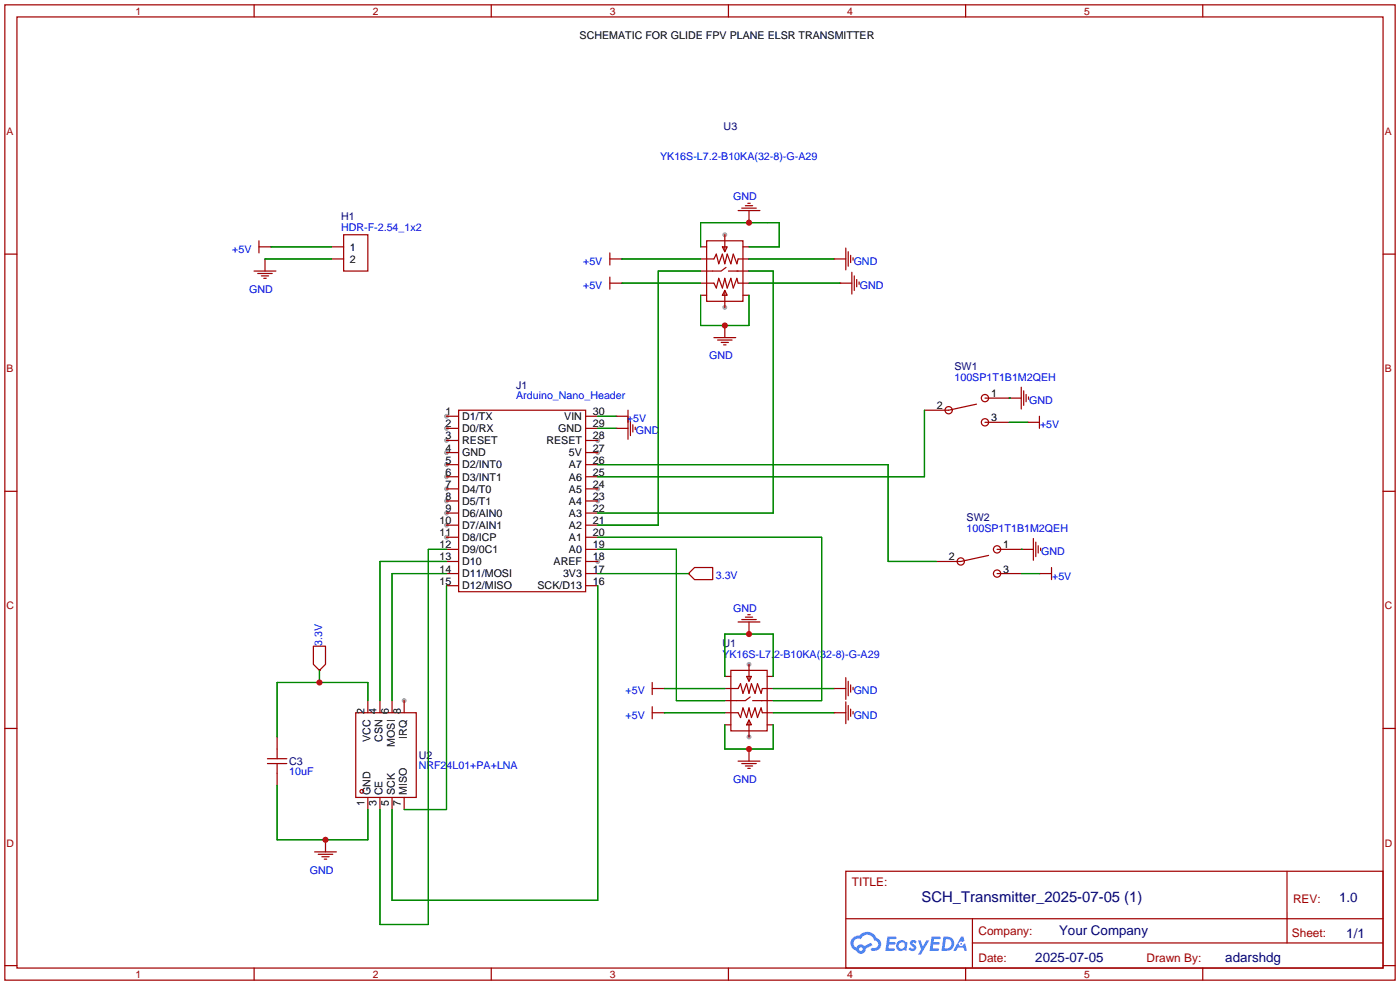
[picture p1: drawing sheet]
<svg xmlns="http://www.w3.org/2000/svg" width="294mm" height="207mm" viewBox="0 0 294 207" stroke-linecap="round" stroke-linejoin="round" font-family="sans-serif">
<g fill="#999">
<circle cx="84.8" cy="147.1" r=".51"/>
<circle cx="93.7" cy="87.4" r=".51"/>
<circle cx="93.7" cy="89.9" r=".51"/>
<circle cx="93.7" cy="92.5" r=".51"/>
<circle cx="93.7" cy="95" r=".51"/>
<circle cx="93.7" cy="97.5" r=".51"/>
<circle cx="93.7" cy="100.1" r=".51"/>
<circle cx="93.7" cy="102.6" r=".51"/>
<circle cx="93.7" cy="105.2" r=".51"/>
<circle cx="93.7" cy="107.7" r=".51"/>
<circle cx="93.7" cy="110.2" r=".51"/>
<circle cx="93.7" cy="112.8" r=".51"/>
<circle cx="125.5" cy="105.2" r=".51"/>
<circle cx="125.5" cy="102.6" r=".51"/>
<circle cx="125.5" cy="95" r=".51"/>
<circle cx="125.5" cy="117.9" r=".51"/>
<circle cx="125.5" cy="92.5" r=".51"/>
<circle cx="157.2" cy="154.7" r=".51"/>
<circle cx="157.2" cy="139.4" r=".51"/>
<circle cx="152.1" cy="64.5" r=".51"/>
<circle cx="152.1" cy="49.3" r=".51"/>
</g>
<g fill="none" stroke="#a10000" stroke-width=".25">
<path d="M1 1h291.9v204.7h-291.9zM3.6 3.6h286.7v199.6h-286.7zM53.3 1v2.6M103.1 1v2.6M152.9 1v2.6M202.7 1v2.6M252.5 1v2.6M1 53.3h2.6M128 59.4h2.6M128 54.4h2.6M128 53.1v2.5M128 58.2v2.5"/>
<path d="M130.6 54.4h.1M130.6 59.4h.1M147.1 51.8h1.2M147.1 59.4h2.8l.5 1.1 .5-2.1 .7 2.1 .5-2.1 .6 2.1 .7-2.1 .5 2.1 .8-2.1 .2 1h2.3M147.1 54.4h2.8l.5-1.1 .5 2.1 .7-2.1 .5 2.1 .6-2.1 .7 2.1 .5-2.1 .8 2.1 .2-1h2.3M148.3 50.5h7.7v12.7h-7.7zM151.6 51.8h1.1l-.6 1zM152.1 49.3v3.5M152.4 56.1l-1 .8h-4.3M152.9 56.9h4.3M154.9 44.2h4.6M155.7 43.7h3"/>
<path d="M156 51.8h1.2M156.5 43.2h1.5M157 42.7h.5M157.2 46.7h.1M157.2 44.2v2.5M175 54.4h.1M175 54.4h2.5M176.3 59.4h.1M176.3 59.4h2.5M177.5 52.1v4.5M178.1 52.8v3.1M178.6 53.6v1.5"/>
<path d="M178.8 57.2v4.5M179.1 54.1v.5M179.3 57.9v3.1M179.8 58.7v1.5M180.3 59.2v.5M290.3 53.3h2.6M147.1 62h1.2M149.9 70.9h4.5M150.6 71.4h3.1M151.4 71.9h1.5M151.9 72.4h.5M152.1 61l.6 1h-1.1z"/>
<path d="M152.1 68.3h.1M152.1 61v3.5M152.1 68.3v2.6M156 62h1.2M93.7 87.4h2.6M93.7 89.9h2.6M93.7 92.5h2.6M93.7 95h2.6M93.7 97.5h2.6M96.3 86.1h26.6v38.1h-26.6zM122.9 87.4h2.6M122.9 89.9h2.6"/>
<path d="M122.9 92.5h2.6M122.9 95h2.6M122.9 97.5h2.6M129.3 89.9h.1M129.3 87.4h.1M129.3 87.4h2.5M129.3 89.9h2.5M131.8 86.1v6.1M132.3 88.4v3M132.8 89.2v1.5M133.3 89.7v.5M205 84.8l-5.9 1.3h-5"/>
<path d="M206.8 88.6h5M206.8 83.6h7.6M211.8 83.6h.1M214.4 81.3v4.6M214.9 82v3.1M215.4 82.8v1.5M215.6 88.6h.1M215.6 88.6h2.6M215.9 83.3v.5M218.2 87.4v2.5M1 103.1h2.6M93.7 100.1h2.6"/>
<path d="M93.7 102.6h2.6M93.7 105.2h2.6M93.7 107.7h2.6M93.7 110.2h2.6M93.7 112.8h2.6M93.7 115.3h2.6M93.7 117.9h2.6M122.9 100.1h2.6M122.9 102.6h2.6M122.9 105.2h2.6M122.9 107.7h2.6M122.9 110.2h2.6"/>
<path d="M122.9 112.8h2.6M122.9 115.3h2.6M122.9 117.9h2.6M207.5 116.6l-5.8 1.3h-5.1M209.3 115.3h7.6M214.4 115.3h.1M216.9 113v4.6M217.4 113.8v3M217.9 114.6v1.5M218.4 115.1v.5M220.7 119.1v2.6M290.3 103.1h2.6"/>
<path d="M65.8 135.6h2.5v3.8l-1.2 1.3-1.3-1.3zM93.7 120.4h2.6M93.7 122.9h2.6M122.9 120.4h2.6M122.9 122.9h2.6M144.5 120.4l1.3-1.3h3.8v2.6h-3.8zM144.5 120.4h.1M154.9 130.6h4.6M155.7 130h3M156.5 129.5h1.5M157 129h.5M157.2 133.1h.1"/>
<path d="M157.2 130.6v2.5M157.2 139.4v3.6M209.3 120.4h5.1M218.2 120.4h.1M218.2 120.4h2.5M1 152.9h2.6M56.1 159.3h4.1M58.2 154.7v4.6M67.1 140.7h.1M74.7 149.6h12.7v17.8h-12.7zM77.2 147.1v2.5M79.8 147.1v2.5"/>
<path d="M82.3 147.1v2.5M84.8 147.1v2.5M136.9 149.6h2.5M136.9 144.5h2.5M136.9 143.3v2.5M136.9 148.3v2.6M139.4 144.5h.1M139.4 149.6h.1M152.1 142h1.3M152.1 152.1h1.3M152.1 149.6h2.8l.5 1 .6-2 .7 2 .5-2 .5 2 .8-2 .5 2 .8-2 .2 1h2.3M152.1 144.5h2.8l.5-1 .6 2 .7-2 .5 2 .5-2 .8 2 .5-2 .8 2 .2-1h2.3"/>
<path d="M153.4 140.7h7.6v12.7h-7.6zM154.9 159.8h4.6M156.7 142h1l-.5 1zM157.2 151.1l.5 1h-1zM157.2 157.2h.1M157.2 151.1v3.6M157.2 157.2v2.6M157.5 146.3l-1 .8h-4.4M158 147.1h4.3M161 142h1.3M161 152.1h1.3M175 144.5h.1"/>
<path d="M175 149.6h.1M175 149.6h2.5M175 144.5h2.5M177.5 142.2v4.6M177.5 147.3v4.6M178.1 143v3.1M178.1 148.1v3M178.6 143.8v1.5M178.6 148.8v1.6M179.1 144.3v.5M179.1 149.4v.5M290.3 152.9h2.6"/>
<path d="M56.1 160.3h4.1M58.2 160.3v4.5M66 178.8h4.6M66.8 179.3h3M67.6 179.8h1.5M68.3 176.3h.1M68.3 176.3v2.5M77.2 167.4v2.5M79.8 167.4v2.5M82.3 167.4v2.5M84.8 167.4v2.5M155.7 160.3h3"/>
<path d="M156.5 160.8h1.5M157 161.3h.5M68.1 180.3h.5M177.5 182.9h112.8v20.3h-112.8zM177.6 192.8h112.6M204.1 197.9h86.1M204.1 192.8v10.2M270.2 182.9v15M1 202.7h2.6M53.3 203.2v2.5M103.1 203.2v2.5M152.9 203.2v2.5"/>
<path d="M202.7 203.2v2.5M252.5 203.2v2.5M290.3 202.7h2.6"/>
<circle cx="199.1" cy="86.1" r=".76"/>
<circle cx="206.8" cy="83.6" r=".76"/>
<circle cx="206.8" cy="88.6" r=".76"/>
<circle cx="201.7" cy="117.9" r=".76"/>
<circle cx="209.3" cy="115.3" r=".76"/>
<circle cx="209.3" cy="120.4" r=".76"/>
<circle cx="75.9" cy="166.1" r=".38"/>
</g>
<g fill="#5487ff">
<path d="M191.2 197.5l.5-.2 .4 .1 .3 .3-.2 .4a.33 .33 0 0 0-.3-.3 .33 .33 0 0 0-.4 .1l.1 .1a.86 .86 0 0 1 .7 .7 .86 .86 0 0 1-.3 .8l-.7 .1-.6-.4 .4-.4 .5 .3 .2-.1v-.2a.88 .88 0 0 1-.6-1.3z"/>
<path d="M192.7 197.4h.6l.4 1.3 .8-1.3h.6l-1.8 3h-.6l.6-1.1z"/>
<path d="M186.3 196.6h1.6l.3 .1-.1 .4h-1.3l-.1 .6h1.1l.2 .3-.3 .3h-1.1l-.1 .8h1.2l.1 .2-.1 .2-1.8 .1z"/>
<path d="M195.6 196.6h1.6l.2 .1v.4h-1.3l-.1 .6h1.1l.2 .3-.3 .3h-1.1l-.1 .8h1.2l.1 .2-.1 .2-1.9 .1z"/>
<path d="M201.7 196.6h.5l.3 .9-.5 .2a.5 .5 0 0 0-.7 .2 .5 .5 0 0 0 .3 .7 .5 .5 0 0 0 .6-.4l.4-.2 .4 1.6h-.6l-.1-.7h-1.2l-.4 .7h-.6z"/>
<path d="M198 196.6l-.4 3h1a1.51 1.51 0 0 0 1.7-1.5 1.51 1.51 0 0 0-1.8-1.5zM198.6 197.1a1.02 1.02 0 0 1 1.1 1.2 1.02 1.02 0 0 1-1.4 .8z"/>
<path d="M188.5 197.6a1.11 1.11 0 0 0-.3 1.6 1.11 1.11 0 0 0 1.6 .2l.5 .2 .2-1.7-.4-.2a1.02 1.02 0 0 0-1.6-.1zM188.6 198.5a.67 .67 0 0 1 1.3 0 .67 .67 0 0 1-1.3 0z"/>
<path d="M179 196.9a1.58 1.58 0 0 0 .8 2.6 1.01 1.01 0 0 0 1.1 .7 1.01 1.01 0 0 0 .8-1.1l1.4-.7-.3-.5-1.3 .7a1.03 1.03 0 0 0-1.7 .3 1 1 0 0 1-.5-1.4 1 1 0 0 1 1.4-.3 1.49 1.49 0 0 1 1.5-1 1.49 1.49 0 0 1 1.4 1.2 .82 .82 0 0 1 .7 1.1 .82 .82 0 0 1-1.2 .5l-.3 .1v.3a1.4 1.4 0 0 0 2-.6 1.4 1.4 0 0 0-.8-1.9 2.19 2.19 0 0 0-3.7-.5l-.8 .1zM180.3 199.2a.4 .4 0 0 1 .8 0 .4 .4 0 0 1-.8 0z"/>
<circle cx="201.8" cy="198.1" r=".19"/>
</g>
<path d="M53.3 56.9h4.6M54.1 57.4h3M54.4 51.8h2.5M54.4 50.5v2.6M54.9 57.9h1.5M55.4 58.4h.5M55.6 54.4h.1M55.6 54.4v2.5M56.9 51.8h.1M69.6 51.8h2.5M69.6 54.4h2.5M72.1 49.3h5.1v7.6h-5.1z" fill="none" stroke="#a10000" stroke-width=".25"/>
<g fill="none" stroke="#008700" stroke-width=".25">
<path d="M55.6 54.4h14M56.9 51.8h12.7M130.6 54.4h16.5M130.6 59.4h16.5M147.1 51.8v-5.1h16.5v5.1h-6.4M147.1 56.9h-8.9v53.3h-12.7M157.2 56.9h5.1v50.8h-36.8M157.2 54.4h17.8M157.2 59.4h19.1M147.1 62v6.3h10.1v-6.3M125.5 89.9h3.8M125.5 97.5h60.9v20.4h10.2"/>
<path d="M125.5 87.4h3.8M194.1 86.1v14h-68.6M211.8 83.6h.1M211.8 88.6h3.8M93.7 117.9h-13.9v29.2M93.7 115.3h-3.8v78.8h-10.1v-24.2M125.5 115.3h16.5v31.8h10.1M125.5 112.8h47v34.3h-10.2M214.4 115.3h.1M93.7 120.4h-11.4v26.7M93.7 122.9v47h-8.9M125.5 120.4h19"/>
<path d="M125.5 122.9v66.1h-43.2v-19.1M214.4 120.4h3.8M67.1 140.7v2.6M77.2 147.1v-3.8h-19v11.4M139.4 144.5h12.7M139.4 149.6h12.7M152.1 142v-8.9h10.2v8.9M152.1 152.1v5.1h10.2v-5.1M162.3 144.5h12.7M162.3 149.6h12.7M58.2 164.8v11.5h19v-6.4"/>
</g>
<g fill="#c00">
<circle cx="67.1" cy="143.3" r=".63"/>
<circle cx="68.3" cy="176.3" r=".63"/>
<circle cx="157.2" cy="133.1" r=".63"/>
<circle cx="157.2" cy="157.2" r=".63"/>
<circle cx="157.2" cy="46.7" r=".63"/>
<circle cx="152.1" cy="68.3" r=".63"/>
</g>
<text font-size="3.1" fill="#000080" x="193.5" y="189.3">SCH_Transmitter_2025-07-05 (1)</text>
<g font-size="2.8" fill="#000080">
<text x="281.1" y="189.4">1.0</text>
<text x="222.3" y="196.3">Your Company</text>
<text x="282.6" y="196.9">1/1</text>
<text x="217.3" y="201.9">2025-07-05</text>
<text x="257.2" y="201.9">adarshdg</text>
</g>
<g font-size="2.5" fill="#a00000">
<text x="178.8" y="186.1">TITLE:</text>
<text x="271.4" y="189.4">REV:</text>
<text x="205.4" y="196.3">Company:</text>
<text x="271.2" y="196.7">Sheet:</text>
<text x="205.4" y="201.8">Date:</text>
<text x="240.7" y="201.9">Drawn By:</text>
</g>
<g font-size="2.2" fill="#a00000">
<text x="28.4" y="3.1">1</text>
<text x="78.2" y="3.1">2</text>
<text x="128" y="3.1">3</text>
<text x="177.8" y="3.1">4</text>
<text x="227.6" y="3.1">5</text>
<text x="1.4" y="28.4">A</text>
<text x="290.7" y="28.4">A</text>
<text x="1.4" y="78.1">B</text>
<text x="290.7" y="78.1">B</text>
<text x="1.4" y="127.9">C</text>
<text x="290.7" y="127.9">C</text>
<text x="1.4" y="177.7">D</text>
<text x="290.7" y="177.7">D</text>
<text x="28.4" y="205.3">1</text>
<text x="78.2" y="205.3">2</text>
<text x="128" y="205.3">3</text>
<text x="177.8" y="205.3">4</text>
<text x="227.6" y="205.3">5</text>
</g>
<g font-size="2.2">
<text x="121.7" y="8.2">SCHEMATIC FOR GLIDE FPV PLANE ELSR TRANSMITTER</text>
<text x="73.4" y="52.6">1</text>
<text x="73.4" y="55.2">2</text>
<text x="208" y="83.4">1</text>
<text x="93.5" y="87.2">1</text>
<text x="93.5" y="89.7">2</text>
<text x="97" y="88.2">D1/TX</text>
<text x="118.4" y="88.2">VIN</text>
<text x="124.5" y="87.2">30</text>
<text x="124.5" y="89.7">29</text>
<text x="196.6" y="85.9">2</text>
<text x="208" y="88.4">3</text>
<text x="93.5" y="92.2">3</text>
<text x="93.5" y="94.8">4</text>
<text x="97" y="90.7">D0/RX</text>
<text x="97" y="93.3">RESET</text>
<text x="97" y="95.8">GND</text>
<text x="114.7" y="93.3">RESET</text>
<text x="117.2" y="90.7">GND</text>
<text x="119.4" y="95.8">5V</text>
<text x="124.5" y="94.8">27</text>
<text x="124.5" y="92.2">28</text>
<text x="93.5" y="97.3">5</text>
<text x="93.5" y="99.9">6</text>
<text x="97" y="98.3">D2/INT0</text>
<text x="97" y="100.9">D3/INT1</text>
<text x="119.4" y="100.9">A6</text>
<text x="119.4" y="98.3">A7</text>
<text x="124.5" y="99.9">25</text>
<text x="124.5" y="97.3">26</text>
<text x="93.5" y="102.4">7</text>
<text x="93.5" y="104.9">8</text>
<text x="93.5" y="107.5">9</text>
<text x="97" y="103.4">D4/T0</text>
<text x="97" y="106">D5/T1</text>
<text x="119.4" y="106">A4</text>
<text x="119.4" y="103.4">A5</text>
<text x="124.5" y="107.5">22</text>
<text x="124.5" y="104.9">23</text>
<text x="124.5" y="102.4">24</text>
<text x="92.3" y="110">10</text>
<text x="92.3" y="112.6">11</text>
<text x="97" y="108.5">D6/AIN0</text>
<text x="97" y="111">D7/AIN1</text>
<text x="97" y="113.6">D8/ICP</text>
<text x="119.4" y="113.6">A1</text>
<text x="119.4" y="111">A2</text>
<text x="119.4" y="108.5">A3</text>
<text x="124.5" y="112.6">20</text>
<text x="124.5" y="110">21</text>
<text x="92.3" y="115.1">12</text>
<text x="92.3" y="117.6">13</text>
<text x="97" y="116.1">D9/0C1</text>
<text x="97" y="118.7">D10</text>
<text x="116.2" y="118.7">AREF</text>
<text x="119.4" y="116.1">A0</text>
<text x="124.5" y="117.6">18</text>
<text x="124.5" y="115.1">19</text>
<text x="199.2" y="117.6">2</text>
<text x="210.6" y="115.1">1</text>
<text x="92.3" y="120.2">14</text>
<text x="92.3" y="122.7">15</text>
<text x="97" y="121.2">D11/MOSI</text>
<text x="97" y="123.7">D12/MISO</text>
<text x="112.8" y="123.7">SCK/D13</text>
<text x="118.2" y="121.2">3V3</text>
<text x="124.5" y="122.7">16</text>
<text x="124.5" y="120.2">17</text>
<text x="210.6" y="120.2">3</text>
<text x="76.5" y="150" transform="rotate(-90 76.5 150)">2</text>
<text x="79.1" y="150" transform="rotate(-90 79.1 150)">4</text>
<text x="81.6" y="150" transform="rotate(-90 81.6 150)">6</text>
<text x="84.1" y="150" transform="rotate(-90 84.1 150)">8</text>
<text x="77.8" y="155.8" transform="rotate(-90 77.8 155.8)">VCC</text>
<text x="80.3" y="155.8" transform="rotate(-90 80.3 155.8)">CSN</text>
<text x="85.4" y="155" transform="rotate(-90 85.4 155)">IRQ</text>
<text x="82.9" y="156.8" transform="rotate(-90 82.9 156.8)">MOSI</text>
<text x="77.8" y="166.9" transform="rotate(-90 77.8 166.9)">GND</text>
<text x="80.3" y="166.9" transform="rotate(-90 80.3 166.9)">CE</text>
<text x="82.9" y="166.9" transform="rotate(-90 82.9 166.9)">SCK</text>
<text x="85.4" y="166.9" transform="rotate(-90 85.4 166.9)">MISO</text>
<text x="76.5" y="169.2" transform="rotate(-90 76.5 169.2)">1</text>
<text x="79.1" y="169.2" transform="rotate(-90 79.1 169.2)">3</text>
<text x="81.6" y="169.2" transform="rotate(-90 81.6 169.2)">5</text>
<text x="84.1" y="169.2" transform="rotate(-90 84.1 169.2)">7</text>
</g>
<g font-size="2.2" fill="#000080">
<text x="151.9" y="27.2">U3</text>
<text x="71.6" y="46.2">H1</text>
<text x="200.4" y="77.7">SW1</text>
<text x="108.4" y="81.6">J1</text>
<text x="202.9" y="109.4">SW2</text>
<text x="151.6" y="135.8">U1</text>
<text x="60.7" y="160.5">C3</text>
<text x="87.9" y="159.3">U2</text>
</g>
<g font-size="2.2" fill="#00f">
<text x="138.6" y="33.5">YK16S-L7.2-B10KA(32-8)-G-A29</text>
<text x="153.9" y="42">GND</text>
<text x="48.8" y="53">+5V</text>
<text x="71.6" y="48.4">HDR-F-2.54_1x2</text>
<text x="122.4" y="55.6">+5V</text>
<text x="179.2" y="55.6">GND</text>
<text x="52.3" y="61.5">GND</text>
<text x="122.4" y="60.7">+5V</text>
<text x="180.5" y="60.7">GND</text>
<text x="148.8" y="75.5">GND</text>
<text x="108.4" y="83.8">Arduino_Nano_Header</text>
<text x="200.4" y="80">100SP1T1B1M2QEH</text>
<text x="131.6" y="88.6">+5V</text>
<text x="216" y="84.8">GND</text>
<text x="218.3" y="89.9">+5V</text>
<text x="133.5" y="91.1">GND</text>
<text x="202.9" y="111.8">100SP1T1B1M2QEH</text>
<text x="218.6" y="116.5">GND</text>
<text x="150.3" y="121.6">3.3V</text>
<text x="220.9" y="121.6">+5V</text>
<text x="153.9" y="128.4">GND</text>
<text x="67.7" y="135.5" transform="rotate(-90 67.7 135.5)">3.3V</text>
<text x="151.6" y="138.1">YK16S-L7.2-B10KA(32-8)-G-A29</text>
<text x="131.3" y="145.8">+5V</text>
<text x="179.2" y="145.8">GND</text>
<text x="131.3" y="150.9">+5V</text>
<text x="179.2" y="150.9">GND</text>
<text x="87.9" y="161.5">NRF24L01+PA+LNA</text>
<text x="60.7" y="162.7">10uF</text>
<text x="153.9" y="164.4">GND</text>
<text x="65" y="183.4">GND</text>
</g>
</svg>
